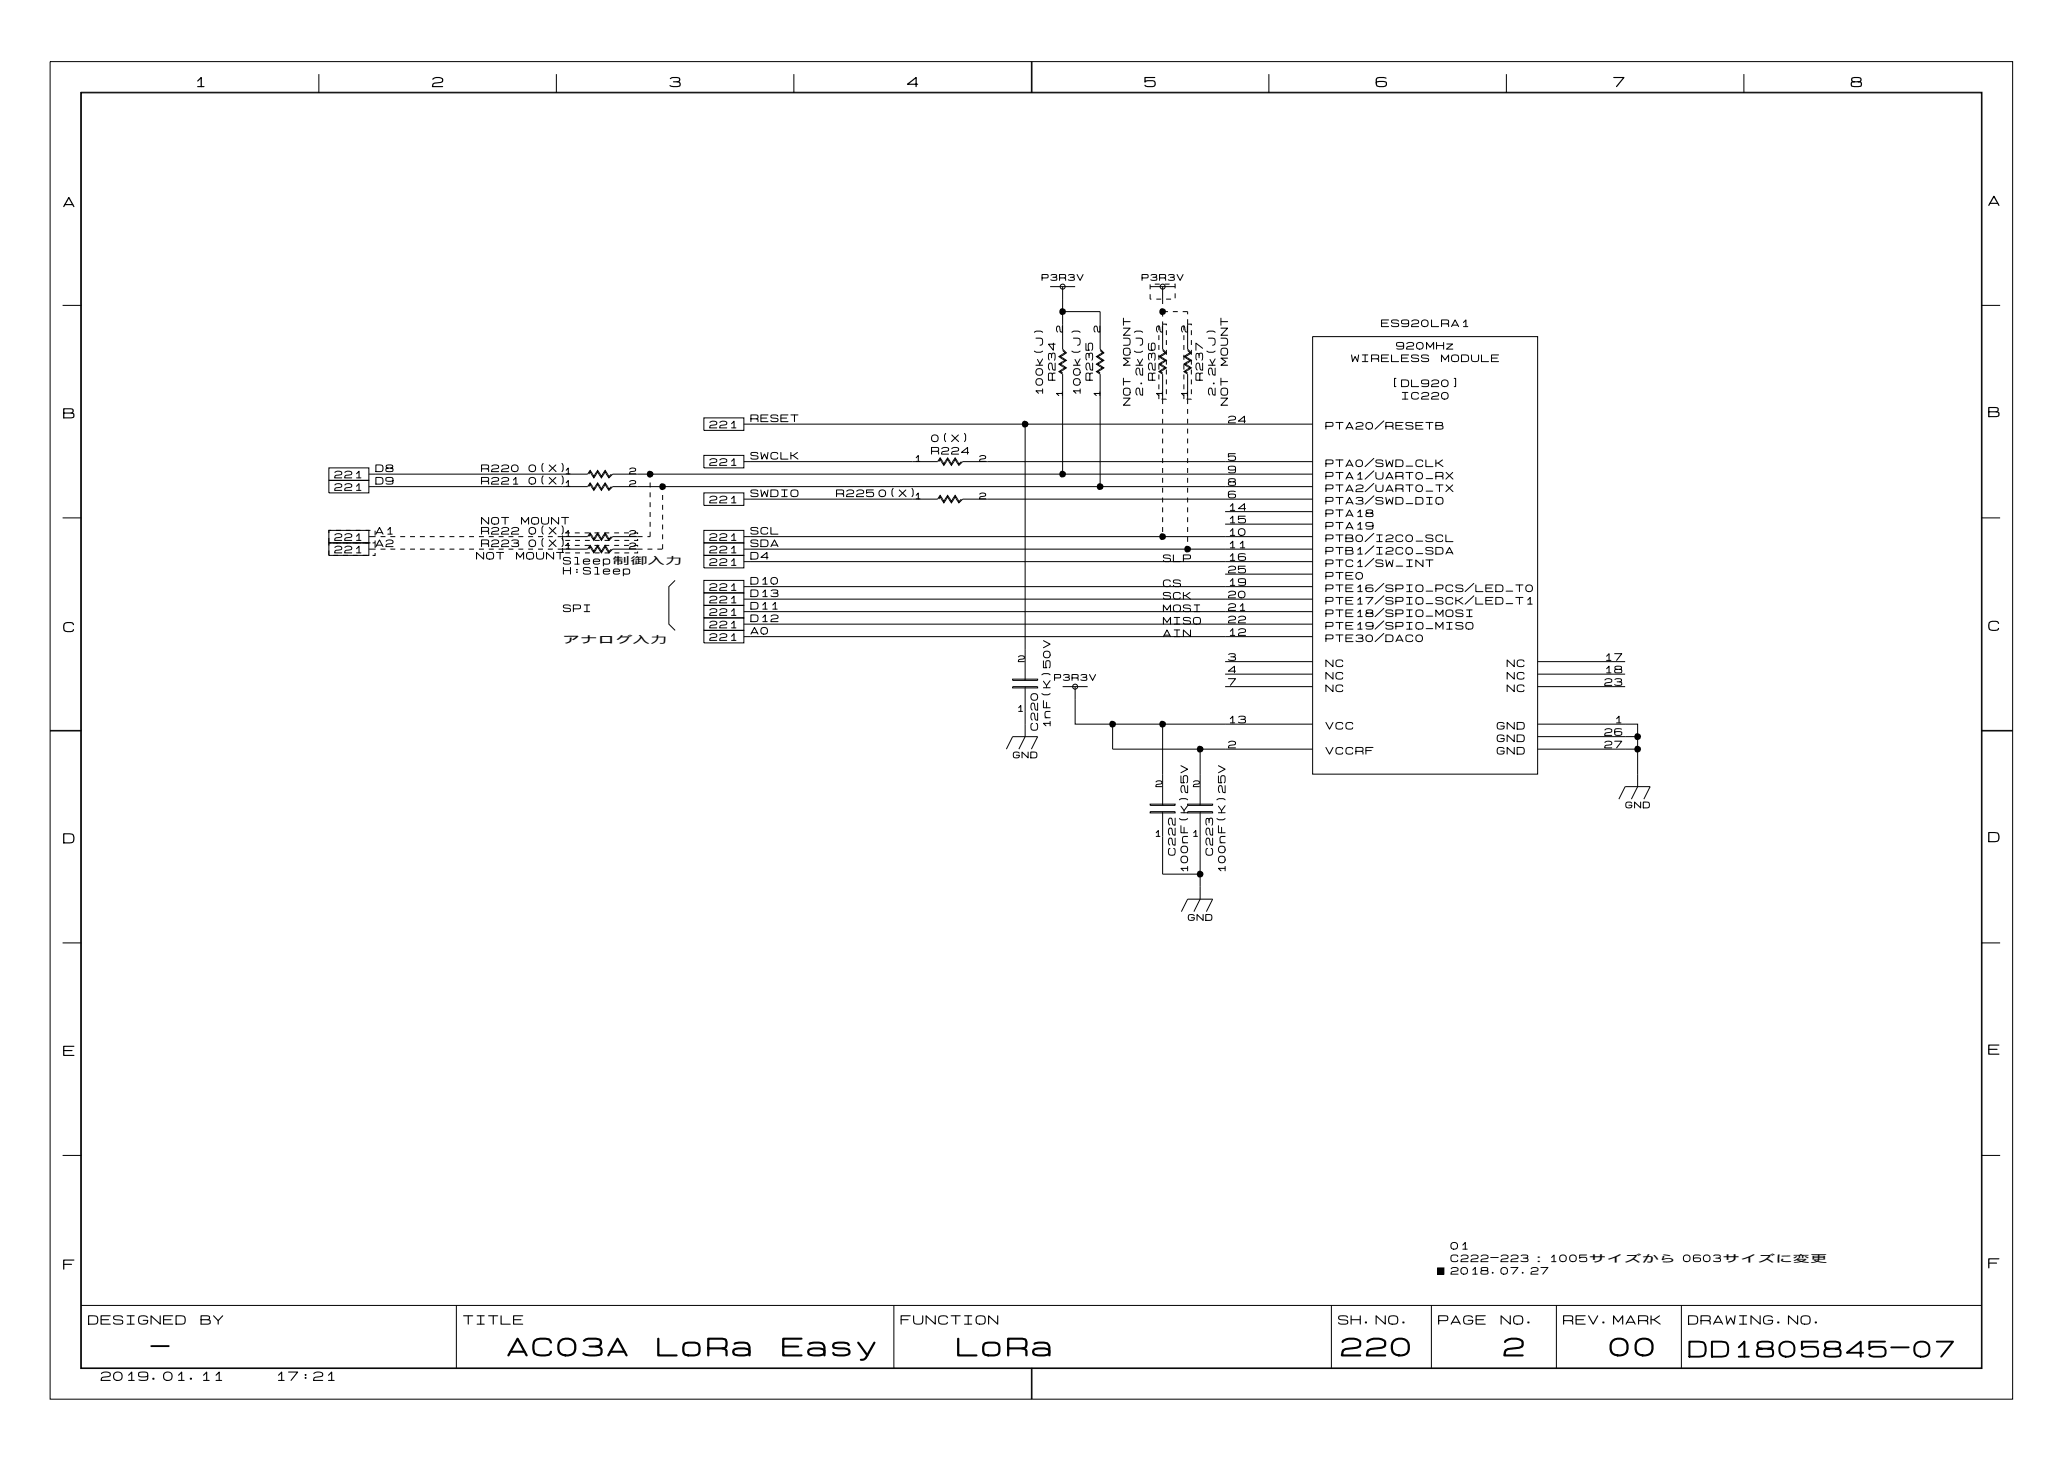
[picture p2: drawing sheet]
<svg xmlns="http://www.w3.org/2000/svg" width="297mm" height="210mm" viewBox="0 0 297 210" stroke-linecap="round" stroke-linejoin="round" font-family="sans-serif">
<g fill="none" stroke="#000" stroke-width=".14">
<path d="M7.2 8.9h282v192.1h-282zM11.6 13.3h273.2v183.3h-273.2zM11.7 13.3h273v183.2h-273zM45.8 10.6v2.7M79.9 10.6v2.7M114.1 10.6v2.7M148.2 8.9v4.4M148.3 8.9v4.4M182.3 10.6v2.7M216.4 10.6v2.7M250.6 10.6v2.7M9 43.9h2.7"/>
<path d="M150.9 41.2h3.6M152.7 57.3v10.8h23.3M152.7 44.8h5.4v5.4l.5 .5-.9 .5 .9 .6-.9 .5 .9 .6-.9 .5 .4 .2M152.7 43v3.6M152.7 50.3l.3 .4-.9 .5 .9 .6-.9 .5 .9 .6-.9 .5 .6 .4v3.5M152.7 46.6v3.6l.5 .5-.9 .5 .9 .6-.9 .5 .9 .6-.9 .5 .4 .2M152.7 41.2v1.8M158.1 57.3v12.6h30.5M158.1 50.3l.3 .4-.9 .5 .9 .6-.9 .5 .9 .6-.9 .5 .6 .4v3.5M165.2 41.2h3.6M165.2 40.9v.7M165.2 42.3v.7h.2"/>
<path d="M165.9 40.8h.7M166.1 43h.7M166.5 46.7v.7M166.5 48.2v.7M166.5 49.6v.7M166.5 51v.7M166.5 52.4v.7M166.5 53.8v.7M166.5 55.2v.7M166.5 56.6v.7M167 46.6h.6v.1M167 52.7l.4 .2-.9 .5 .5 .4v4.3"/>
<path d="M167 52.5l.6 .4-.9 .5 .3 .2M167 50.9l-.5 .3 .9 .6-.9 .5 .5 .4M167 50.3l.4 .4-.4 .2M167 41.2v2.5M167 44.4v1.1M167 46.2v4l.6 .5-.9 .5 .9 .6-.9 .5 .3 .2M167 58.8v.7M167.1 44.8h.7M167.3 40.8h.7M167.5 43h.8M167.6 57.3h-.7M167.6 47.4v.7"/>
<path d="M167.6 48.9v.7M167.6 50.3v.7M167.6 51.7v.7M167.6 53.1v.7M167.6 54.5v.7M167.6 55.9v.7M168.5 44.8h.7M168.7 40.8h.1v.6M168.8 42.1v.8M169.9 44.8h.7v.4M170.1 46.7v.7M170.1 48.2v.7"/>
<path d="M170.1 49.6v.7M170.1 51v.7M170.1 52.4v.7M170.1 53.8v.7M170.1 55.2v.7M170.1 56.6v.7M170.6 46.6h.6v.1M170.6 50.3l.4 .4-.9 .5 .9 .6-.9 .5 .9 .6-.9 .5 .5 .4v4.3M170.6 45.9v4.3l.6 .5-.9 .5 .9 .6-.9 .5 .9 .6-.9 .5 .3 .2M170.6 58.8v.7M171.2 57.3h-.7M171.2 47.4v.7"/>
<path d="M171.2 48.9v.7M171.2 50.3v.7M171.2 51.7v.7M171.2 53.1v.7M171.2 54.5v.7M171.2 55.9v.7M188.6 48.4h32.3v62.8h-32.3zM284.7 43.9h2.7M9 74.4h2.7M47.2 78h5.8v1.8h-5.8zM47.2 76.2h5.8v1.8h-5.8zM47.2 78h.4"/>
<path d="M47.2 77.3v1.1M47.2 79.1v.7M47.2 67.2h5.8v1.8h-5.8zM47.2 69h5.8v1.8h-5.8zM47.6 76.2h-.4v.4M47.9 79.8h.7M47.9 78h1.1M48.3 76.2h.7M49.3 79.8h.7M49.3 78h1.1M49.7 76.2h.7M50.7 79.8h.7"/>
<path d="M50.7 78h1.1M51.1 76.2h.7M52.1 79.8h.7M52.1 78h1.1M52.5 76.2h.7M53 78.9h1M53 69.9h31.4M53 68.1h.9M53.9 79.5v.3h-.4M53.9 78v.7M53.9 68.1h26.9M53.9 77.7v.3h-.4"/>
<path d="M53.9 76.2v.8M54 77.1h-1M54.7 77.1h.7M54.7 78.9h.7M56.1 77.1h.7M56.1 78.9h.7M57.5 77.1h.7M57.5 78.9h.7M58.9 77.1h.7M58.9 78.9h.7M60.3 77.1h.7M60.3 78.9h.7"/>
<path d="M61.7 77.1h.8M61.7 78.9h.8M63.2 77.1h.7M63.2 78.9h.7M64.6 77.1h.7M64.6 78.9h.7M66 77.1h.7M66 78.9h.7M67.4 77.1h.7M67.4 78.9h.7M68.8 77.1h.7M68.8 78.9h.7"/>
<path d="M70.2 77.1h.7M70.2 78.9h.7M71.6 77.1h.7M71.6 78.9h.8M73.1 77.1h.7M73.1 78.9h.7M74.5 77.1h.7M74.5 78.9h.7M75.9 77.1h.7M75.9 78.9h.7M77.3 77.1h.7M77.3 78.9h.7"/>
<path d="M78.7 77.1h.7M78.7 78.9h.7M80.1 77.1h4.3l.4-.5 .5 .9 .2-.4M80.8 76.9v.7M80.8 78.7v.7M80.8 68.1h3.6l.4-.5 .5 .9 .6-.9 .5 .9 .5-.9 .6 .9 .3-.4M81.2 76.6h.7M81.2 78.4h.7M81.2 77.6h.7M81.2 79.4h.7M82.6 76.6h.7M82.6 78.4h.7"/>
<path d="M82.6 77.6h.7M82.6 79.4h.7M84 76.6h.7M84 78.4h.7M84 77.6h.7M84 79.4h.7M84.4 69.9l.4-.5 .5 .9 .6-.9 .5 .9 .5-.9 .6 .9 .3-.4M84.6 78.9l.2-.4 .5 .9 .6-.9 .5 .9 .5-.9 .6 .9 .5-.5h4.3M84.6 69.9l.2-.3 .5 .9 .6-.9 .5 .9 .5-.9 .6 .9 .5-.6M84.6 68.1l.2-.3 .5 .9 .6-.9 .5 .9 .5-.9 .6 .9 .5-.6h3.6M85.4 76.6h.7M85.4 78.4h.7"/>
<path d="M85.5 77.6h.7M85.5 79.4h.7M85.5 77.1l.4-.5 .5 .9 .5-.9 .4 .5M86.8 76.6h.7M86.8 78.4h.7M86.9 77.6h.7M86.9 79.4h.7M87.3 77.1l.2 .4 .3-.4M87.8 78.9l-.3 .4-.6-.9-.5 .9-.5-.9-.6 .9-.5-.9-.4 .5h-4.3M88.2 76.6h.7M88.2 78.4h.7M88.3 77.6h.7"/>
<path d="M88.3 79.4h.7M89.7 76.6h.7M89.7 78.4h.7M89.7 77.6h.7M89.7 79.4h.7M91.1 76.6h.5v.1M91.1 78.4h.5v.1M91.6 68.1h61.1M91.6 77.4v.2h-.5M91.6 79.2v.2h-.5M92.3 77.1h-4.3l-.5 .5-.6-.9-.5 .9-.5-.9-.6 .9-.5-.9-.2 .4M93 78.9h.7"/>
<path d="M93 77.1h.4M93.4 68.1v.5M93.4 69.3v.7M93.4 70.7v.7M93.4 72.2v.7M93.4 73.6v.7M93.4 75v.7M93.4 76.4v.7M94.4 78.9h.7M95.2 69.9v.5M95.2 71.1v.7M95.2 72.5v.7"/>
<path d="M95.2 73.9v.8M95.2 75.4v.7M95.2 76.8v.7M95.2 78.2v.7M101.1 76.2h5.8v1.8h-5.8zM101.1 78h5.8v1.8h-5.8zM101.1 65.4h5.8v1.8h-5.8zM101.1 70.8h5.8v1.8h-5.8zM101.1 60h5.8v1.8h-5.8zM101.1 79.8h5.8v1.8h-5.8zM106.9 66.3h.9M106.9 60.9h.9"/>
<path d="M107.8 66.3h23.3M107.8 60.9h80.8M131.1 66.3h3.6l.4-.5 .5 .9 .6-.9 .5 .9 .5-.9 .6 .9 .3-.4M134.7 71.7h-27.8M134.7 71.7l.4-.5 .5 .9 .2-.4M134.9 71.7l.2-.3 .5 .8 .4-.5M134.9 66.3l.2-.3 .5 .9 .6-.9 .5 .9 .5-.9 .6 .9 .5-.6h3.6M135.8 71.7l.3-.5 .6 .9 .5-.9 .4 .5M136 71.7l.1-.3 .6 .8 .5-.8 .6 .8 .5-.5M137.6 71.7l.2 .4 .3-.4M141.9 66.3h34.1M147.3 60.9v36.9"/>
<path d="M158.1 69.9h-70.1M167 60.2v.7M167 61.6v.7M167 63v.7M167 64.4v.7M167 65.8v.7M167 67.2v.7M167 68.7v.7M167 70.1v.7M167 71.5v.7M167 72.9v.7M167 74.3v.7"/>
<path d="M167 75.7v.7M170.6 60.2v.7M170.6 61.6v.7M170.6 63v.7M170.6 64.4v.7M170.6 65.8v.7M170.6 67.2v.7M170.6 68.7v.7M170.6 70.1v.7M170.6 71.5v.7M170.6 72.9v.7M170.6 74.3v.7"/>
<path d="M170.6 75.7v.7M170.6 77.1v.7M170.6 78.6v.3M176 73.5h12.6M176 75.3h12.6M176 66.3h12.6M176 68.1h12.6M188.6 77.1h-81.7M188.6 78.9h-81.7M188.6 71.7h-50.3M284.7 74.4h2.7M97 83.4l-.9 .9v5.4l.9 .9"/>
<path d="M101.1 90.6h5.8v1.8h-5.8zM101.1 83.4h5.8v1.8h-5.8zM101.1 85.2h5.8v1.8h-5.8zM101.1 87h5.8v1.8h-5.8zM101.1 88.8h5.8v1.8h-5.8zM106.9 91.5h81.7M145.5 98.7h3.6v.1h-3.6zM145.5 97.6h3.6v.2h-3.6zM147.3 98.7v7.1l-.9 1.8M152.7 98.7h3.6M154.5 98.7v5.3h34.1M176 98.7h12.6"/>
<path d="M176 95.1h12.6M176 96.9h12.6M176 82.5h12.6M188.6 89.7h-81.7M188.6 84.3h-81.7M188.6 86.1h-81.7M188.6 87.9h-81.7M188.6 80.7h-81.7M220.9 98.7h12.6M220.9 95.1h12.6M220.9 96.9h12.6M7.2 105h4.5"/>
<path d="M7.2 104.9h4.5M144.6 107.6l.9-1.8h3.6l-.9 1.8M159.9 104v3.6h28.7M165.2 116.6h3.6v.2h-3.6zM165.2 115.5h3.6v.2h-3.6zM167 104v11.7M167 116.6v9h5.4M170.6 116.6h3.6v.2h-3.6zM170.6 115.5h3.6v.2h-3.6zM172.4 107.6v8.1M172.4 116.6v12.6l-.9 1.8M220.9 104h14.4v9l-.9 1.8"/>
<path d="M232.6 114.8l.9-1.8h3.6l-.9 1.8M235.3 107.6h-14.4M235.3 105.8h-14.4M284.7 104.9h4.5M284.7 105h4.5M9 135.5h2.7M169.7 131l.9-1.8h3.6l-.9 1.8M284.7 135.5h2.7M9 166h2.7M284.7 166h2.7M11.7 187.6h273M65.6 187.6v8.9"/>
<path d="M128.4 187.6v8.9M148.2 196.5v4.5M148.3 196.5v4.5M191.3 187.6v8.9M205.7 187.6v8.9M206.5 182.2h.9v.9h-.9zM223.6 187.6v8.9M241.6 187.6v8.9"/>
<circle cx="152.7" cy="41.2" r=".36"/>
<circle cx="167" cy="41.2" r=".36"/>
<circle cx="154.5" cy="98.7" r=".36"/>
</g>
<g fill="#000">
<path d="M152.4 44.4l.3-.1 .4 .2 .1 .3-.2 .3-.4 .2-.3-.1-.1-.3v-.3zM166.7 44.4l.3-.1 .4 .2 .1 .3-.1 .3-.4 .2-.3-.1-.1-.3v-.3zM93.1 67.7l.3-.1 .4 .2 .1 .3-.1 .3-.5 .2-.2-.1-.2-.2 .1-.4zM94.9 69.5l.3-.1 .4 .2 .1 .3-.1 .3-.5 .2-.2-.1-.2-.3 .1-.3zM147 60.5l.3-.1 .4 .2 .1 .3-.1 .4-.5 .1-.3-.1-.1-.2v-.3zM152.4 67.7l.3-.1 .4 .2 .1 .3-.2 .3-.4 .2-.3-.1-.1-.2v-.4zM157.8 69.5l.2-.1 .5 .2 .1 .3-.2 .3-.4 .2-.3-.1-.1-.3v-.3zM166.7 76.7l.3-.1 .4 .2 .1 .3-.1 .3-.4 .2-.3-.1-.1-.3v-.3zM170.3 78.5l.3-.1 .4 .2 .1 .3-.1 .3-.4 .2-.3-.1-.1-.3v-.3zM159.6 103.6l.2-.1 .5 .3 .1 .2-.2 .4-.4 .1-.3-.1-.1-.2v-.3zM166.7 103.6l.3-.1 .4 .3 .1 .2-.1 .4-.4 .1-.3-.1-.1-.2v-.3zM172.1 107.2l.3-.1 .4 .2 .1 .3-.1 .4-.4 .1-.3-.1-.1-.2v-.3z"/>
<path d="M235 105.4l.3-.1 .4 .2 .1 .3-.1 .4-.5 .1-.2-.1-.2-.2v-.3zM235 107.2l.3-.1 .4 .2 .1 .3-.1 .4-.5 .1-.2-.1-.2-.2v-.3zM172.1 125.2l.3-.1 .4 .2 .1 .3-.1 .3-.4 .2-.3-.1-.1-.3v-.3zM206.6 182.2h.8v.9h-.8z"/>
</g>
<g font-size="3.6">
<text x="72.8" y="195.4">AC03A</text>
<text x="94.3" y="195.4">LoRa</text>
<text x="112.2" y="195.4">Easy</text>
<text x="137.4" y="195.4">LoRa</text>
<text x="192.5" y="195.4">220</text>
<text x="215.8" y="195.4">2</text>
<text x="231.1" y="195.4">00</text>
</g>
<g font-size="3.2">
<text x="21.6" y="195.3">-</text>
<text x="242.5" y="195.5">DD1805845-07</text>
</g>
<g font-size="2">
<text x="27.9" y="12.8">1</text>
<text x="62" y="12.8">2</text>
<text x="96.1" y="12.8">3</text>
<text x="130.2" y="12.8">4</text>
<text x="164.3" y="12.8">5</text>
<text x="197.6" y="12.8">6</text>
<text x="231.7" y="12.8">7</text>
<text x="265.8" y="12.8">8</text>
<text x="285.6" y="29.8">A</text>
<text x="9" y="30">A</text>
<text x="9" y="60.4">B</text>
<text x="285.6" y="60.2">B</text>
<text x="9" y="91.1">C</text>
<text x="285.6" y="90.9">C</text>
<text x="9" y="121.4">D</text>
<text x="285.6" y="121.3">D</text>
<text x="9" y="152">E</text>
<text x="285.6" y="151.8">E</text>
<text x="9" y="182.7">F</text>
<text x="285.6" y="182.5">F</text>
</g>
<g font-size="1.8">
<text x="12.6" y="190.6">DESIGNED</text>
<text x="28.7" y="190.6">BY</text>
<text x="66.5" y="190.6">TITLE</text>
<text x="129.3" y="190.6">FUNCTION</text>
<text x="192.2" y="190.6">SH.NO.</text>
<text x="206.6" y="190.6">PAGE</text>
<text x="215.5" y="190.6">NO.</text>
<text x="224.5" y="190.6">REV.MARK</text>
<text x="242.5" y="190.6">DRAWING.NO.</text>
<text x="14.4" y="198.6">2019.01.11</text>
<text x="39.5" y="198.6">17:21</text>
</g>
<g font-size="1.4">
<text x="198.4" y="47.2">ES920LRA1</text>
<text x="162.6" y="52.6" transform="rotate(-90 162.6 52.6)">MOUNT</text>
<text x="176.6" y="52.6" transform="rotate(-90 176.6 52.6)">MOUNT</text>
<text x="194.1" y="52.2">WIRELESS</text>
<text x="200.5" y="50.4">920MHz</text>
<text x="207" y="52.2">MODULE</text>
<text x="150" y="56.9" transform="rotate(-90 150 56.9)">100k(J)</text>
<text x="151.8" y="54.7" transform="rotate(-90 151.8 54.7)">R234</text>
<text x="155.4" y="56.9" transform="rotate(-90 155.4 56.9)">100k(J)</text>
<text x="157.2" y="54.7" transform="rotate(-90 157.2 54.7)">R235</text>
<text x="162.6" y="58.3" transform="rotate(-90 162.6 58.3)">NOT</text>
<text x="164.4" y="56.9" transform="rotate(-90 164.4 56.9)">2.2k(J)</text>
<text x="166.2" y="54.7" transform="rotate(-90 166.2 54.7)">R236</text>
<text x="173" y="54.7" transform="rotate(-90 173 54.7)">R237</text>
<text x="174.8" y="56.9" transform="rotate(-90 174.8 56.9)">2.2k(J)</text>
<text x="176.6" y="58.3" transform="rotate(-90 176.6 58.3)">NOT</text>
<text x="199.8" y="55.8">[DL920]</text>
<text x="201.3" y="57.6">IC220</text>
<text x="101.8" y="61.7">221</text>
<text x="107.8" y="60.8">RESET</text>
<text x="133.7" y="65.5">R224</text>
<text x="133.7" y="63.7">0(X)</text>
<text x="176.4" y="61">24</text>
<text x="190.4" y="61.9">PTA20/RESETB</text>
<text x="48" y="68.9">221</text>
<text x="48" y="70.7">221</text>
<text x="53.9" y="68">D8</text>
<text x="53.9" y="69.8">D9</text>
<text x="69.1" y="68">R220</text>
<text x="69.1" y="69.8">R221</text>
<text x="75.9" y="68">0(X)</text>
<text x="75.9" y="69.8">0(X)</text>
<text x="101.8" y="67.1">221</text>
<text x="107.8" y="66.2">SWCLK</text>
<text x="107.8" y="71.6">SWDIO</text>
<text x="120.1" y="71.6">R225 0(X)</text>
<text x="176.4" y="70">8</text>
<text x="176.4" y="71.8">6</text>
<text x="176.4" y="66.4">5</text>
<text x="176.4" y="68.2">9</text>
<text x="190.4" y="67.3">PTA0/SWD_CLK</text>
<text x="190.4" y="69.1">PTA1/UART0_RX</text>
<text x="190.4" y="70.9">PTA2/UART0_TX</text>
<text x="48" y="77.9">221</text>
<text x="53.9" y="77">A1</text>
<text x="69.1" y="77">R222</text>
<text x="69.1" y="75.6">NOT</text>
<text x="74.8" y="75.6">MOUNT</text>
<text x="75.9" y="77">0(X)</text>
<text x="101.8" y="72.5">221</text>
<text x="101.8" y="77.9">221</text>
<text x="107.8" y="77">SCL</text>
<text x="176.4" y="73.6">14</text>
<text x="176.4" y="75.4">15</text>
<text x="176.4" y="77.2">10</text>
<text x="190.4" y="72.7">PTA3/SWD_DIO</text>
<text x="190.4" y="74.5">PTA18</text>
<text x="190.4" y="76.3">PTA19</text>
<text x="48" y="79.7">221</text>
<text x="53.9" y="78.8">A2</text>
<text x="68.4" y="80.6">NOT</text>
<text x="69.1" y="78.8">R223</text>
<text x="74.1" y="80.6">MOUNT</text>
<text x="75.9" y="78.8">0(X)</text>
<text x="80.8" y="81.3">Sleep制御入力</text>
<text x="80.8" y="82.7">H:Sleep</text>
<text x="101.8" y="81.5">221</text>
<text x="101.8" y="79.7">221</text>
<text x="107.8" y="80.6">D4</text>
<text x="107.8" y="78.8">SDA</text>
<text x="167" y="80.9">SLP</text>
<text x="176.4" y="79">11</text>
<text x="176.4" y="80.8">16</text>
<text x="176.4" y="82.6">25</text>
<text x="190.4" y="78.1">PTB0/I2C0_SCL</text>
<text x="190.4" y="79.9">PTB1/I2C0_SDA</text>
<text x="190.4" y="81.7">PTC1/SW_INT</text>
<text x="190.4" y="83.5">PTE0</text>
<text x="80.8" y="88.1">SPI</text>
<text x="101.8" y="85.1">221</text>
<text x="101.8" y="86.9">221</text>
<text x="101.8" y="88.7">221</text>
<text x="107.8" y="84.2">D10</text>
<text x="107.8" y="86">D13</text>
<text x="107.8" y="87.8">D11</text>
<text x="107.8" y="89.6">D12</text>
<text x="167" y="84.5">CS</text>
<text x="167" y="86.3">SCK</text>
<text x="167" y="88.1">MOSI</text>
<text x="167" y="89.9">MISO</text>
<text x="176.4" y="89.7">22</text>
<text x="176.4" y="84.4">19</text>
<text x="176.4" y="86.1">20</text>
<text x="176.4" y="87.9">21</text>
<text x="190.4" y="85.3">PTE16/SPIO_PCS/LED_T0</text>
<text x="190.4" y="87">PTE17/SPIO_SCK/LED_T1</text>
<text x="190.4" y="88.8">PTE18/SPIO_MOSI</text>
<text x="80.8" y="92.4">アナログ入力</text>
<text x="101.8" y="92.3">221</text>
<text x="101.8" y="90.5">221</text>
<text x="107.8" y="91.4">A0</text>
<text x="167" y="91.7">AIN</text>
<text x="176.4" y="91.5">12</text>
<text x="176.4" y="95.1">3</text>
<text x="190.4" y="90.6">PTE19/SPIO_MISO</text>
<text x="190.4" y="92.4">PTE30/DAC0</text>
<text x="230.4" y="95.1">17</text>
<text x="176.4" y="96.9">4</text>
<text x="176.4" y="98.7">7</text>
<text x="190.4" y="96">NC</text>
<text x="190.4" y="97.8">NC</text>
<text x="190.4" y="99.6">NC</text>
<text x="216.4" y="96">NC</text>
<text x="216.4" y="99.6">NC</text>
<text x="216.4" y="97.8">NC</text>
<text x="230.4" y="98.7">23</text>
<text x="230.4" y="96.9">18</text>
<text x="149.3" y="105" transform="rotate(-90 149.3 105)">C220</text>
<text x="151.1" y="104.7" transform="rotate(-90 151.1 104.7)">1nF(K)50V</text>
<text x="176.4" y="107.7">2</text>
<text x="176.4" y="104.1">13</text>
<text x="190.4" y="105">VCC</text>
<text x="215" y="105">GND</text>
<text x="215" y="106.8">GND</text>
<text x="230.4" y="105.9">26</text>
<text x="230.4" y="107.7">27</text>
<text x="231.9" y="104.1">1</text>
<text x="190.4" y="108.6">VCCRF</text>
<text x="215" y="108.6">GND</text>
<text x="169.1" y="123" transform="rotate(-90 169.1 123)">C222</text>
<text x="170.9" y="125.5" transform="rotate(-90 170.9 125.5)">100nF(K)25V</text>
<text x="174.5" y="123" transform="rotate(-90 174.5 123)">C223</text>
<text x="176.3" y="125.5" transform="rotate(-90 176.3 125.5)">100nF(K)25V</text>
<text x="208.3" y="179.7">01</text>
<text x="208.3" y="183.3">2018.07.27</text>
<text x="208.3" y="181.5">C222-223：1005サイズから 0603サイズに変更</text>
</g>
<g font-size="1.3">
<text x="149.6" y="40.5">P3R3V</text>
<text x="164" y="40.5">P3R3V</text>
<text x="152.9" y="47.8" transform="rotate(-90 152.9 47.8)">2</text>
<text x="158.2" y="47.8" transform="rotate(-90 158.2 47.8)">2</text>
<text x="167.2" y="47.8" transform="rotate(-90 167.2 47.8)">2</text>
<text x="170.8" y="47.8" transform="rotate(-90 170.8 47.8)">2</text>
<text x="152.9" y="57.2" transform="rotate(-90 152.9 57.2)">1</text>
<text x="158.2" y="57.2" transform="rotate(-90 158.2 57.2)">1</text>
<text x="167.2" y="57.2" transform="rotate(-90 167.2 57.2)">1</text>
<text x="170.8" y="57.2" transform="rotate(-90 170.8 57.2)">1</text>
<text x="81" y="68.3">1</text>
<text x="81" y="70.1">1</text>
<text x="90.4" y="68.3">2</text>
<text x="90.4" y="70.1">2</text>
<text x="131.3" y="66.5">1</text>
<text x="131.3" y="71.9">1</text>
<text x="140.6" y="66.5">2</text>
<text x="140.6" y="71.9">2</text>
<text x="81" y="77.3">1</text>
<text x="90.4" y="77.3">2</text>
<text x="81" y="79.1">1</text>
<text x="90.4" y="79.1">2</text>
<text x="146.2" y="95.3">2</text>
<text x="151.4" y="98">P3R3V</text>
<text x="146" y="102.4">1</text>
<text x="145.5" y="109.1">GND</text>
<text x="166" y="113.2">2</text>
<text x="171.3" y="113.2">2</text>
<text x="233.5" y="116.3">GND</text>
<text x="165.8" y="120.4">1</text>
<text x="171.2" y="120.4">1</text>
<text x="170.6" y="132.5">GND</text>
</g>
</svg>
